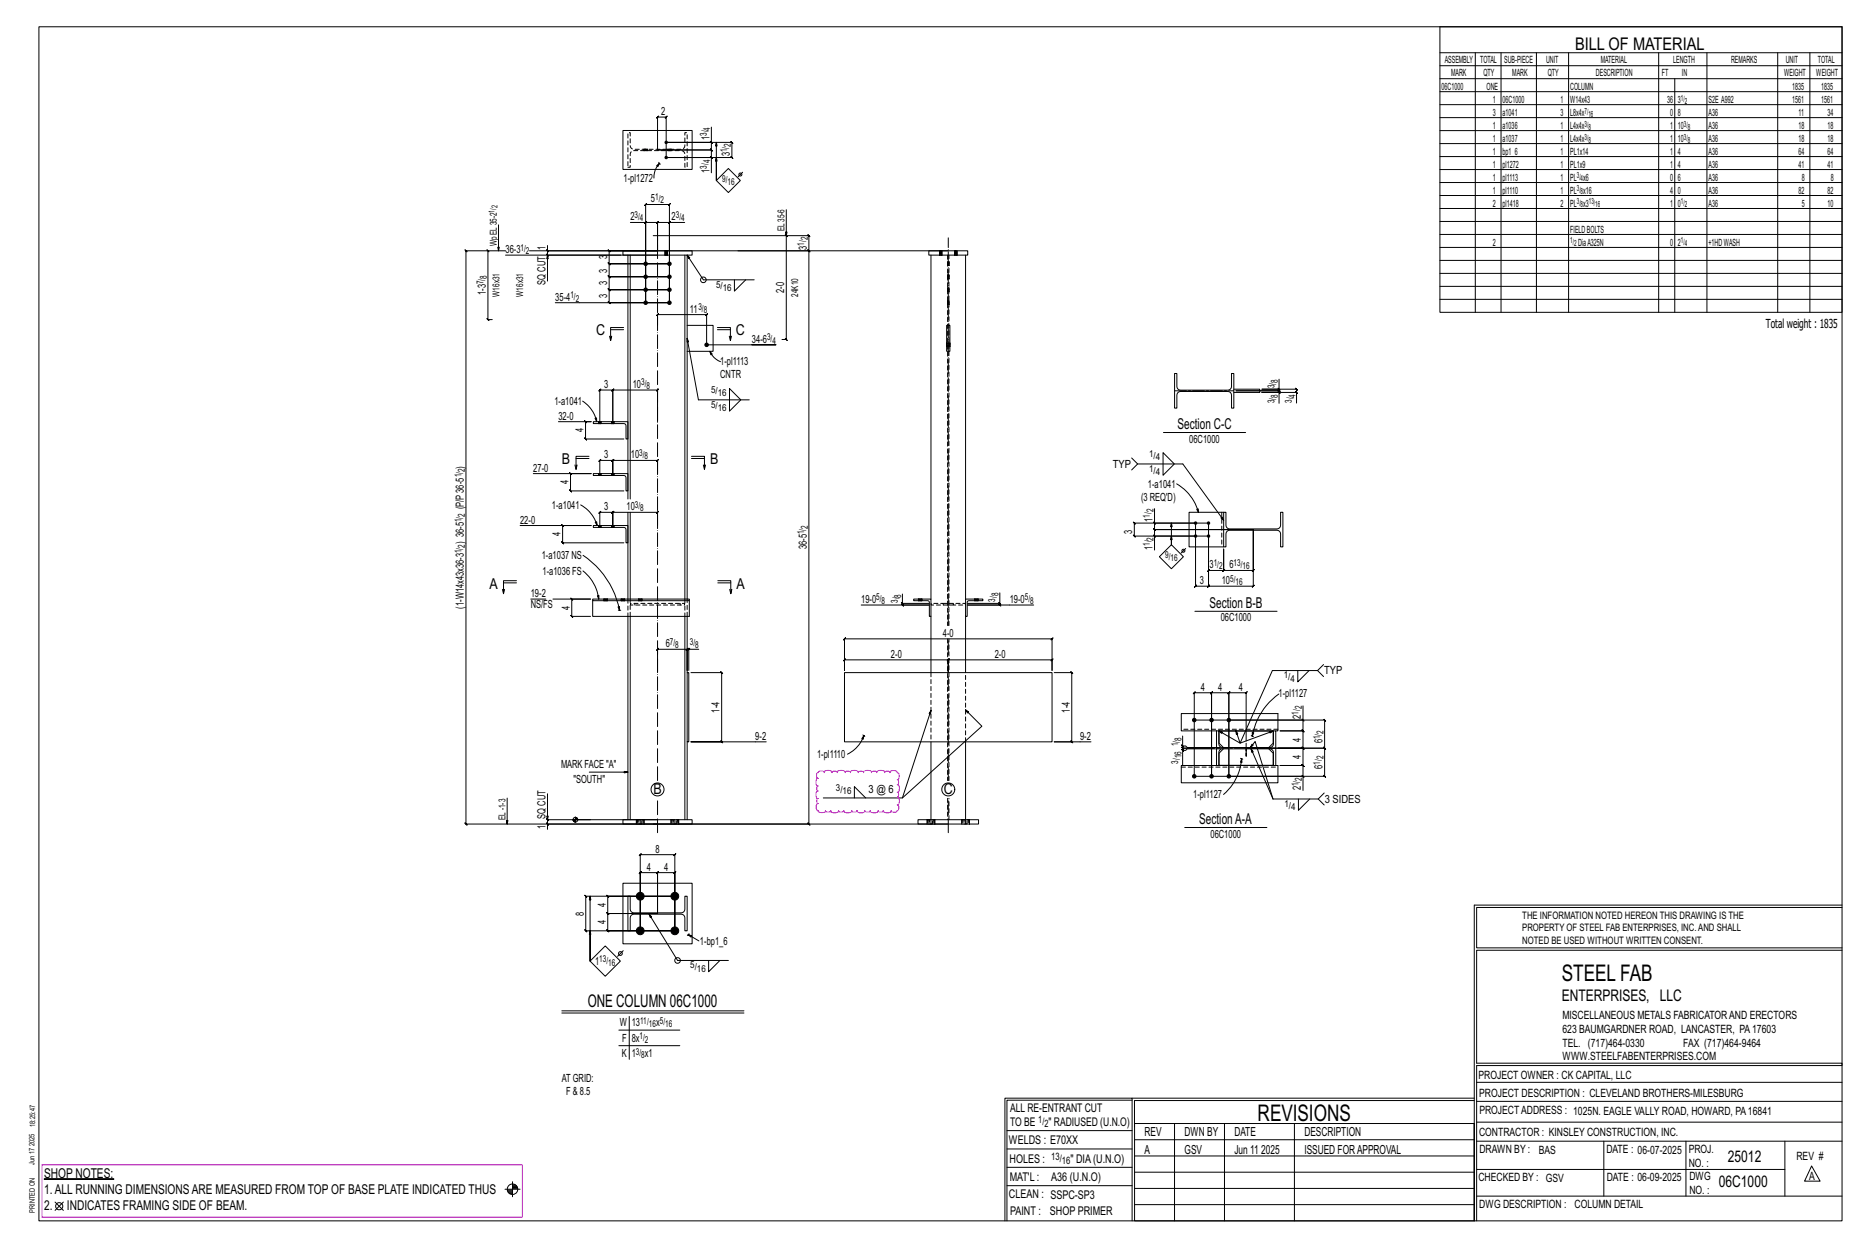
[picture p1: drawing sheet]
<svg xmlns="http://www.w3.org/2000/svg" width="914mm" height="610mm" viewBox="0 0 914 610" stroke-linecap="round" stroke-linejoin="round" font-family="sans-serif">
<g fill="#000" stroke="#000" stroke-width=".49">
<path d="M22 577h34z"/>
<circle cx="326" cy="77" r=".6"/>
<circle cx="326" cy="70" r=".6"/>
<circle cx="316" cy="135" r=".9"/>
<circle cx="316" cy="129" r=".9"/>
<circle cx="328" cy="129" r=".9"/>
<circle cx="328" cy="135" r=".9"/>
<circle cx="316" cy="148" r=".9"/>
<circle cx="316" cy="142" r=".9"/>
<circle cx="328" cy="148" r=".9"/>
<circle cx="328" cy="142" r=".9"/>
<circle cx="346" cy="169" r=".9"/>
<circle cx="585" cy="256" r=".6"/>
<circle cx="592" cy="256" r=".6"/>
<circle cx="585" cy="262" r=".6"/>
<circle cx="592" cy="262" r=".6"/>
<circle cx="585" cy="352" r=".9"/>
<circle cx="593" cy="352" r=".9"/>
<circle cx="602" cy="352" r=".9"/>
<circle cx="585" cy="380" r=".9"/>
<circle cx="593" cy="380" r=".9"/>
<circle cx="602" cy="380" r=".9"/>
<circle cx="313" cy="438" r="1.9"/>
<circle cx="330" cy="438" r="1.9"/>
<circle cx="313" cy="455" r="1.9"/>
<circle cx="330" cy="455" r="1.9"/>
</g>
<g fill="none" stroke="#000" stroke-width=".49">
<path d="M19 13h883v584h-883zM705 13h197v140h-197zM705 26h197M705 32h197M705 39h197M722 26v127M735 26v127M752 26v127M768 26v127M812 26v127M820 39v114M836 26v127"/>
<path d="M870 26v127M886 26v127M705 45h197M705 51h197M705 58h197M305 64h34v19h-34zM315 73h.1M315 74h.1M317 73h.1M317 74h.1M322 73v-16l-1 1 1-1h4v1l1-1h-1v20M322 73h26l1 1-1-1v4"/>
<path d="M322 79l1 1M323 80l-2 4-1 3M323 80h.1M327 73h.1M327 74h.1M329 73h.1M329 74h.1M348 69l1 1zM348 77l1 1zM348 62v8h-22h32v-1l1 1h-1v7l1 1-1-1h-32h22v8M348 70v3l1 1-1-1h-26M351 70v18v-11"/>
<path d="M705 64h197M705 70h197M705 77h197M321 81l2-1-1 2zM351 88l6-6 5 6-5 6zM364 84l-3 2M705 83h197M705 89h197M705 96h197M244 110v13M309 109h7v39v-48v1l1-1h-1h12l-1 1 1-1v48v-39h7M316 109l1-1z"/>
<path d="M316 109h6h-1l1-1v1v14v-14h-1l1-1v1h6M320 115h76h-1l1 1v-1v8M327 109l1-1zM384 115l1 1zM385 103v63h-1l1 1-2-1M705 102h197M705 108h197M705 115h197M238 122l1 1zM239 123v33h-1l1 1v-1h2M247 123h-19v-1l1 1h-1v280l1 1-1-1h236M247 125h57"/>
<path d="M259 123h205M268 122l1 1zM268 120v3h54h-24v-1l1 1h-1v6l1 1-1-1h30h-30l1 1-1-1v6l1 1-1-1h30h-30l1 1-1-1v7v-1l1 1h-1h30h-30v-1l1 1h-1v6l1 1-1-1h30h-56M268 123v2v-1l1 1h-1h54M268 125v13M305 123h34v2h-34zM307 125v119M308 125v119M326 123h.1M326 125h.1M327 123h.1M327 125h.1"/>
<path d="M335 125v168M360 137v5l5-5M361 123h35l-1-1 1 1v280h-1l1 1v-1h-76M369 137h-25l-8-12 2 1h-1l-1-1v168M395 122l1 1zM455 123h19v2h-19zM456 125v168M460 123h.1M460 125h.1M461 123h.1M461 125h.1M464 128h.1"/>
<path d="M464 130h.1M464 135h.1M464 136h.1M465 128h.1M465 130h.1M465 135h.1M465 136h.1M467 123h.1M467 125h.1M468 123h.1M468 125h.1M473 125v168"/>
<path d="M705 121h197M705 127h197M705 134h197M336 159h13v13h-13M345 154l1-1zM346 154h-24v-1l-1 1h1v5M346 154v15h34h-12M463 159h2v13h-2zM464 141h.1M464 143h.1M464 147h.1M464 149h.1"/>
<path d="M465 141h.1M465 143h.1M465 147h.1M465 149h.1M705 140h197M705 146h197M298 164l1 3M299 161h6M305 160h-6v7v-3M336 166l6 30h25M347 172l2 1-1 1zM347 172l3 3 3 2"/>
<path d="M351 160h7v7v-3M351 161h7M357 164l1 3M463 168h.1M463 170h.1M465 168h.1M465 170h.1M285 196a16 16 0 0 1 7 10M357 190l6 6-6 5zM575 183h1v7l2 1h24l1-2v-6h1v17h-1v-7l-2-1h-24l-1 1v7h-1zM604 190h13v2h-13M626 191l1 1z"/>
<path d="M626 190l1 1zM626 190v1l1 1-1-1h-21h21l1 1-1-1v1M626 186v4h-8h17h-1l1 1v-1v2M634 191l1 1zM635 197v-5h-17h8v5M273 206h16h-2h-1l1 1v-1v9l-1-1 1 1h18M290 206h17v9h-1v-7v-1h-16zM291 205l1-1v2zM293 206h.1M293 207h.1M294 206v-15h-1l1-1v1h6h-1l1-1v1v15v-15h-1l1-1v1h22h-1l1-1v1v15M294 206h.1"/>
<path d="M294 207h.1M299 206h.1M299 207h.1M301 206h.1M301 207h.1M570 212h40M261 232h28h-10v-1l1 1h-1v8l1 1-1-1h26M281 227l1 3M282 224h6M288 223h-6v7v-3M290 232h17v8h-1v-6v-1h-16zM293 232h.1"/>
<path d="M293 233h.1M294 232v-7l-1 1 1-1h6l-1 1 1-1v7v-7l-1 1 1-1h22l-1 1 1-1v7M294 232h.1M294 233h.1M299 232h.1M299 233h.1M301 232h.1M301 233h.1M338 223h7v7v-3M338 224h7M344 227l1 3M554 224l3 3h22l20 28"/>
<path d="M557 227l-3 3M569 221l6 6-6 6zM576 237a23 23 0 0 1 11 14M255 257h34h-14l1 1-1-1v9v-1l1 1h-1h30M284 247a17 17 0 0 1 8 10M290 257h17v9h-1v-7v-1h-16zM291 256l1-1v2zM293 257h.1M293 258h.1M294 257v-6h-1l1-1v1h6h-1l1-1v1v6v-6h-1l1-1v1h22h-1l1-1v1v6M294 257h.1M294 258h.1"/>
<path d="M299 257h.1M299 258h.1M301 257h.1M301 258h.1M307 251v42M308 251v42M565 255l1 1zM565 249v7h20v31l1-1-1 1h7h-1l1-1v1v-31v31h-1l1-1v1h21l1-1-1 1v-28v20h1l-1 1v-1h-14l-1 1 1-1v-10v10l-1 1 1-1h-7l-1 1 1-1v-23h-37v-1l1 1h-1v6l1 1-1-1h37M565 256v3l1 1-1-1h48h-48l1 1-1-1v3M573 256v11v-5M586 249h1v2zM599 251h1v7l2 1h24l1-2v-6h1v17h-1v-7l-2-2-24 1-1 1v7h-1z"/>
<path d="M599 251h-17v17h17M285 279a21 21 0 0 1 8 14M285 272a42 42 0 0 1 18 27M565 262l1 1zM568 272l5-5 6 5-6 6zM580 268l-2 3M585 262h-20v7M246 288v2M246 285h7M253 284h-7v6l1-2M260 293h7M271 293h18h-9h-1l1 1v-1v9l-1-1 1 1h9"/>
<path d="M290 293h47v1h-47zM290 294v8h47v-8M292 291h1v2zM296 293h.1M296 294h.1M297 293h.1M297 294h.1M303 297v2zM303 298v1M303 299h1M304 293h.1M304 294h.1"/>
<path d="M306 293h.1M306 294h.1M313 293h.1M313 294h.1M314 293h.1M314 294h.1M351 284h7v6v-2M351 285h7M357 288l1 2M441 295l1 1zM442 291v4h13M442 295v1h-1l1 1v-1h13h-33"/>
<path d="M447 293h9v9h-1v-8h-8zM450 293h.1M450 294h.1M451 293h.1M451 294h.1M473 293h8v1h-7l-1 8zM477 293h.1M477 294h.1M479 293h.1M479 294h.1M489 295l1 1zM489 290v5h-15"/>
<path d="M489 295v1l1 1-1-1h-15h32M585 299h40M307 302v99M308 302v99M335 302v99M336 302v27M337 318l1-1-1 1zM337 318h-1l1-1-1 1v10v-10l1-1-1 1h-14v-1l-1 1h1v11M342 318h-5v10M413 313l1-1-1 1h102h-1l1-1v1v15v-5v-1l-1 1h1h-51l1-1-1 1v6v-6l1-1-1 1h-51l1-1-1 1v5v-15zM456 302v27M473 302v27"/>
<path d="M336 329h1v34h-1zM338 329h15l1 1-1-1v34v-1l1 1h-1h-15h37M413 329h102v34h-102zM516 329h9h-1l1 1v-1v34l-1-1 1 1h-9h18M626 340a32 32 0 0 0-13 20M635 328v6l6-6M645 328l3 3M648 325l-3 3h-22l-16 36 16-6M422 360h1M423 360v2l-1-1zM423 360a16 16 0 0 1-8 9M423 360h.1"/>
<path d="M456 348l-14 42h-39M473 347l8 8-39 35M585 352h63l1 1-1-1v14l1 1-1-1h-38h38l1 1-1-1v14v-1l1 1h-1h-63v-41h-1l1-1v1h8l1-1-1 1v41v-41l1-1-1 1h9h-1l1-1v1v41M595 358h-17v-9h48v9h-2M605 357l2 7-10-6h1v1l-1-1h26M613 360h.1M613 358h1l-1 2zM637 352l1 1zM638 352v6l-1-1 1 1h-11h11l-1-1 1 1v8h-1l1 1v-1h-12h12h-1l1 1v-1v9l-1-1 1 1h-11h11l-1-1 1 1v5M638 345v7h-36M288 378h19M336 363v38"/>
<path d="M456 363v38M473 363v38M578 375h17v-17h2v7l1 1h24l1-2v-6h1v17h2v8h-48zM578 367l1 1zM578 364l1 1zM579 365v1h-1l1 1v-1h15h-15h-1l1 1v-1v1M579 360v5h1l1 1h16M595 375h28M597 375v-8l1-1 24 1 1 1v7h1M597 366h-16l-1 1h-1v7M599 366l-2-2v-6h26v6l-2 2M599 366l-2 2v6h26v-6l-2-2"/>
<path d="M602 380h36v7M607 371h1M608 371v2h-1zM608 371a26 26 0 0 1-9 18M608 371h.1M610 363v-24v-1l-1 1h1h-8v-1l-1 1h1v41M612 366l2-3 9 28M612 366l11 25M613 360h1M637 379l1 1zM248 390v13M268 388v13"/>
<path d="M282 400v2M282 400h.1M418 390v-5l6 5M636 391v5l5-5M645 391l3 3M648 388l-3 3h-22M268 403l1 1zM280 401h9M281 401h1M281 402h1M282 401h1M282 400h1"/>
<path d="M305 401h34v2h-34zM311 401h.1M311 403h.1M313 418v1l1-1h-1h17v1l1-1h-1v37v-28l1-1-1 1h-8v-1l-1 1h1v20v-20v-1l-1 1h1h-9l1-1-1 1v28zM315 401h.1M315 403h.1M322 403h-54v3M322 401h-54l1 1-1-1v2M328 401h.1M328 403h.1M332 401h.1M332 403h.1"/>
<path d="M449 401h30v2h-30zM454 401h.1M454 403h.1M458 401h.1M458 403h.1M471 401h.1M471 403h.1M475 401h.1M475 403h.1M580 405h40M286 438h1h43h-33l1 1-1-1v9v-1l1 1h-1h25h-25v-1l1 1h-1v8l1 1-1-1h33h-43v1l-1-1h1v-17v1zM289 438v32v-15"/>
<path d="M305 432h34v30h-34zM307 438h1l1 8 1 1 24-1 1-1v-7h1v17h-1v-7l-2-1h-23l-2 2v6h-1zM318 447l14 23h25M337 457l5 3M337 457l-1 1M337 457h.1M722 443v154M722 443h180M902 444h-179v20h179M296 463l8 7-8 8-7-8zM305 465l-3 3M347 470v5l5-5"/>
<path d="M902 465h-179v55h179v1h-179v76M275 495h89M275 496h89M308 497v21M303 504h30M303 512h30M554 538h-61v59M554 537h168M722 538h-167v13M723 539h179M723 530h179M493 553h61"/>
<path d="M555 550h167v47h-167zM555 558h167M575 550v47M599 550v47M634 550v47M723 549h179M723 558h179M785 558v27M825 558v27M874 558v27M251 578v8M251 580h1"/>
<path d="M493 571h61M493 562h61M555 573h167M555 566h167M723 572h151M887 570l4 8h-8zM27 588l4 4M31 588l-4 4M247 582h8M248 582h3M248 583h3M249 583h2"/>
<path d="M249 584h2M251 581h2M251 580h2M492 597v-60h62v60M493 580h61M555 589h167M555 581h167M723 585h179"/>
<circle cx="362" cy="85" r=".7"/>
<circle cx="344" cy="137" r="1.4"/>
<circle cx="579" cy="269" r=".7"/>
<circle cx="322" cy="386" r="3"/>
<circle cx="464" cy="386" r="3"/>
<circle cx="282" cy="401" r="1.2"/>
<circle cx="304" cy="467" r=".9"/>
<circle cx="332" cy="470" r="1.4"/>
<circle cx="29" cy="590" r="1.8"/>
<circle cx="251" cy="582" r="2.6"/>
</g>
<path d="M401 377h2v1a2.2 2.2 0 0 1 4 0 1.5 1.5 0 0 1 3 0 2.2 2.2 0 0 1 4 0 1.5 1.5 0 0 1 2 0 2.2 2.2 0 0 1 4 0 1.5 1.5 0 0 1 3 0 2.2 2.2 0 0 1 4 0 1.5 1.5 0 0 1 2 0 2.2 2.2 0 0 1 4 0 1.5 1.5 0 0 1 3 0 2.3 2.3 0 0 1 3 0l1 2v1h-1a1.5 1.5 0 0 1 0 3 2.1 2.1 0 0 1 0 4 1.4 1.4 0 0 1 0 2 2.1 2.1 0 0 1 0 4 2 2 0 0 1 0 3 2 2 0 0 1-3 0 2.2 2.2 0 0 1-4 0 1.5 1.5 0 0 1-2 0 2.2 2.2 0 0 1-4 0 1.5 1.5 0 0 1-3 0 2.2 2.2 0 0 1-3 0 1.5 1.5 0 0 1-3 0 2.2 2.2 0 0 1-4 0 1.5 1.5 0 0 1-2 0 2.2 2.2 0 0 1-4 0 1.5 1.5 0 0 1-3 0 2.3 2.3 0 0 1-4 0v-2v-2h1a1.4 1.4 0 0 1 0-2 2.1 2.1 0 0 1 0-4 1.4 1.4 0 0 1 0-2 2.1 2.1 0 0 1 0-4 2 2 0 0 1 0-4zM21 570h235v26h-235z" fill="none" stroke="#f0f" stroke-width=".5"/>
<g fill="none" stroke="#000" stroke-width=".49" stroke-dasharray="2 1.4">
<path d="M307 65h1l1 7 1 1h24l1-2v-6h1v17h-1v-7l-2-1h-23l-2 1v7h-1zM315 73h.1M315 73v1M315 74h.1M315 74v-1M316 73v1zM316 74v-1M316 74l1-1M316 73h.1M317 74v-1M317 74h.1M327 73h.1"/>
<path d="M327 73v1M327 74h.1M327 74v-1M327 73l1 1zM328 74v-1M328 73h.1M328 74l1-1M329 74v-1M329 74h-1M326 123h.1M326 123v2M326 125h.1"/>
<path d="M326 125v-2M326 123v2zM326 125l1-2M327 125v-2M327 125h.1M460 123h.1M460 123v2M460 125h.1M460 125v-2M460 123v2zM460 125l1-2M460 123h1"/>
<path d="M461 125v-2M461 125h.1M464 129h1zM464 129h1M464 128h1M464 128h.1M464 130h.1M464 130h1M464 129l1 1M464 135h1zM464 135h1M464 135h.1"/>
<path d="M464 136h.1M464 136h1M464 135l1 1M464 125v181M465 128h-1M465 135h-1M465 128h.1M465 129h.1M465 135h.1M465 135v1M467 123h.1M467 123v2"/>
<path d="M467 125h.1M467 125v-2M468 123v2zM468 125v-2M468 123h.1M468 125h.1M464 141l1 1zM464 141h1M464 141h.1M464 143h.1M464 142l1 1M464 142h1"/>
<path d="M464 148h1zM464 148h1M464 147h1M464 147h.1M464 149h.1M464 149h1M464 148l1 1M464 143h1M465 141h-1M465 147h-1M465 141h.1M465 142h.1"/>
<path d="M465 147h.1M465 148h.1M463 168l2 1zM463 168h2M463 168h.1M463 170h.1M463 169l2 1M463 169h2M463 170h2M465 168h-2M465 168h.1M465 169h.1"/>
<path d="M293 206v1M293 206h.1M294 206v1zM294 206l-1 1M294 207h-1M294 206v1M294 206h.1M294 207h.1M294 207v-1M299 206v1M299 206h.1M300 206l-1 1"/>
<path d="M300 206v1zM300 206v1M300 207h.1M301 206h.1M301 207h.1M301 207v-1M293 232v1M293 232h.1M294 232v1zM294 232l-1 1M294 233h-1M294 232v1"/>
<path d="M294 232h.1M294 233h.1M294 233v-1M299 232v1M299 232h.1M300 232l-1 1M300 232v1zM300 232v1M300 233h.1M301 232h.1M301 233h.1M301 233v-1"/>
<path d="M293 257v1M293 257h.1M294 257v1zM294 257l-1 1M294 258h-1M294 257v1M294 257h.1M294 258h.1M294 258v-1M299 257v1M299 257h.1M300 257l-1 1"/>
<path d="M300 257v1zM300 257v1M300 258h.1M301 257h.1M301 258h.1M301 258v-1M598 251v17M296 293h.1M296 293v1M296 294h.1M296 294v-1M296 293v1z"/>
<path d="M296 294l1-1M296 293h1M297 294v-1M297 294h.1M304 293h.1M304 293v1M304 294h.1M304 294v-1M305 293v1zM305 294v-1M305 294l1-1M305 293h.1"/>
<path d="M306 294v-1M306 294h.1M307 293v9M309 295h26v1h-26zM311 296v-1M313 293h.1M313 293v1M313 294h.1M313 294v-1M313 293v1zM313 294l1-1M313 293h1"/>
<path d="M314 294v-1M314 294h.1M333 295v1M335 293v9M450 293h.1M450 293v1M450 294h.1M450 294v-1M450 293v1zM450 294l1-1M450 293h1M451 294v-1"/>
<path d="M451 294h.1M456 295h6v1h-6zM462 296h2M464 295h-2M465 296h2M467 295h6v1h-6zM467 295h-2M477 293h.1M477 293v1M477 294h.1M477 294v-1M478 293v1z"/>
<path d="M478 294v-1M478 294l1-1M478 293h.1M479 294v-1M479 294h.1M308 302v-9M336 302v-9M464 313v69M465 306v-181M456 329v34M626 357h-48M473 363v-34"/>
<path d="M578 375h48M464 391v10M465 382v-69M311 401v2M311 401h1M312 401l-1 2M313 401h-1v2M313 401h1v2h-1zM313 401v2h-1M313 403h.1M314 401h1v2h-1M315 401v2"/>
<path d="M315 401h.1M315 403h.1M315 403v-2M328 401v2M328 401h1M329 401l-1 2M330 401h-1v2M330 401h1v2h-1zM330 401v2h-1M330 403h.1M331 401h1v2h-1M332 401v2"/>
<path d="M332 401h.1M332 403h.1M332 403v-2M454 401v2M454 401h.1M455 401h-1v2M456 401v2zM456 401h-1v2h-1M456 403h-1M456 401h1v2h-1M457 401v2M457 401h1"/>
<path d="M458 403h-1M458 403v-2M465 401v-10M471 401v2M471 401h.1M472 401h-1v2M473 401v2zM473 401h-1v2h-1M473 403h-1M473 401h1v2h-1M474 401v2M474 401h1"/>
<path d="M475 403h-1M475 403v-2"/>
</g>
<path d="M464 306v-190M322 382v-266M464 382v-69M322 407v-16M464 407v-16" fill="none" stroke="#000" stroke-width=".49" stroke-dasharray="6.8 1 0 1"/>
<path d="M575 191h29M595 366h29M610 366v4v-6" fill="none" stroke="#000" stroke-width=".49" stroke-dasharray="5.8 1 1 1"/>
<g font-size="11.2">
<text x="764" y="480">STEEL FAB</text>
<text x="616" y="548">REVISIONS</text>
</g>
<g font-size="8.6">
<text x="771" y="24">BILL OF MATERIAL</text>
<text x="288" y="493">ONE COLUMN 06C1000</text>
</g>
<g font-size="7.9">
<text x="765" y="490">ENTERPRISES, LLC</text>
<text x="846" y="569">25012</text>
<text x="841" y="581">06C1000</text>
</g>
<g font-size="7.3">
<text x="292" y="164">C</text>
<text x="360" y="164">C</text>
<text x="576" y="210">Section C-C</text>
<text x="275" y="227">B</text>
<text x="348" y="227">B</text>
<text x="240" y="288">A</text>
<text x="361" y="288">A</text>
<text x="592" y="297">Section B-B</text>
<text x="320" y="389">B</text>
<text x="462" y="389">C</text>
<text x="587" y="403">SectionA-A</text>
</g>
<g font-size="6.6">
<text x="22" y="576">SHOP NOTES:</text>
<text x="22" y="584">1.ALL RUNNING DIMENSIONSARE MEASURED FROM TOP OF BASE PLATE INDICATED THUS</text>
<text x="22" y="592">2.</text>
<text x="33" y="592">INDICATES FRAMING SIDE OF BEAM.</text>
</g>
<g font-size="6.1">
<text x="864" y="161">Total weight : 1835</text>
<text x="560" y="556">REV</text>
<text x="580" y="556">DWN BY</text>
<text x="604" y="556">DATE</text>
<text x="639" y="556">DESCRIPTION</text>
<text x="560" y="564">A</text>
<text x="580" y="564">GSV</text>
<text x="604" y="564">Jun 11</text>
<text x="617" y="564">2025</text>
<text x="639" y="564">ISSUED FORAPPROVAL</text>
</g>
<g font-size="5.9">
<text x="494" y="560">WELDS : E70XX</text>
<text x="494" y="569">HOLES :</text>
<text x="524" y="569">&quot; DIA(U.N.O)</text>
<text x="494" y="578">MAT'L :</text>
<text x="515" y="578">A36 (U.N.O)</text>
<text x="494" y="586">CLEAN : SSPC-SP3</text>
<text x="495" y="595">PAINT :</text>
<text x="514" y="595">SHOP PRIMER</text>
</g>
<g font-size="5.8">
<text x="494" y="544">ALL RE-ENTRANT CUT</text>
<text x="494" y="551">TO BE</text>
<text x="513" y="551">&quot; RADIUSED (U.N.O)</text>
</g>
<g font-size="5.6">
<text x="765" y="499">MISCELLANEOUS METALS FABRICATORAND ERECTORS</text>
<text x="765" y="505">623 BAUMGARDNER ROAD, LANCASTER, PA17603</text>
<text x="765" y="512">TEL. (717)464-0330</text>
<text x="824" y="512">FAX (717)464-9464</text>
<text x="765" y="519">WWW.STEELFABENTERPRISES.COM</text>
<text x="724" y="528">PROJECT OWNER : CK CAPITAL, LLC</text>
<text x="724" y="537">PROJECT DESCRIPTION : CLEVELAND BROTHERS-MILESBURG</text>
<text x="724" y="545">PROJECTADDRESS : 1025N. EAGLE VALLY ROAD, HOWARD, PA16841</text>
<text x="724" y="556">CONTRACTOR : KINSLEY CONSTRUCTION, INC.</text>
<text x="724" y="564">DRAWN BY :</text>
<text x="753" y="564">BAS</text>
<text x="786" y="564">DATE : 06-07-2025</text>
<text x="827" y="564">PROJ.</text>
<text x="879" y="568">REV #</text>
<text x="827" y="571">NO. :</text>
<text x="724" y="578">CHECKED BY : GSV</text>
<text x="787" y="578">DATE : 06-09-2025</text>
<text x="827" y="578">DWG</text>
<text x="886" y="578">A</text>
<text x="827" y="584">NO. :</text>
<text x="724" y="591">DWG DESCRIPTION : COLUMN DETAIL</text>
</g>
<g font-size="5.5">
<text x="324" y="56">2</text>
<text x="347" y="69" transform="rotate(-90 347 69)">1</text>
<text x="357" y="77" transform="rotate(-90 357 77)">3</text>
<text x="305" y="89">1-pl1272</text>
<text x="347" y="85" transform="rotate(-90 347 85)">1</text>
<text x="319" y="99">5</text>
<text x="309" y="108">2</text>
<text x="329" y="108">2</text>
<text x="247" y="124">36-3</text>
<text x="267" y="122" transform="rotate(-90 267 122)">1</text>
<text x="395" y="122" transform="rotate(-90 395 122)">3</text>
<text x="297" y="127" transform="rotate(-90 297 127)">3</text>
<text x="297" y="134" transform="rotate(-90 297 134)">3</text>
<text x="267" y="139" transform="rotate(-90 267 139)">SQ CUT</text>
<text x="297" y="140" transform="rotate(-90 297 140)">3</text>
<text x="384" y="143" transform="rotate(-90 384 143)">2-0</text>
<text x="238" y="144" transform="rotate(-90 238 144)">1-3</text>
<text x="272" y="147">35-4</text>
<text x="297" y="146" transform="rotate(-90 297 146)">3</text>
<text x="338" y="153">11</text>
<text x="368" y="168">34-6</text>
<text x="353" y="179">1-pl1113</text>
<text x="353" y="185">CNTR</text>
<text x="296" y="190">3</text>
<text x="310" y="190">10</text>
<text x="271" y="198">1-a1041</text>
<text x="273" y="205">32-0</text>
<text x="286" y="212" transform="rotate(-90 286 212)">4</text>
<text x="582" y="217">06C1000</text>
<text x="296" y="224">3</text>
<text x="309" y="224">10</text>
<text x="227" y="229" transform="rotate(-90 227 229)">)</text>
<text x="261" y="231">27-0</text>
<text x="545" y="229">TYP</text>
<text x="278" y="237" transform="rotate(-90 278 237)">4</text>
<text x="562" y="239">1-a1041</text>
<text x="559" y="245">(3 REQ'D)</text>
<text x="227" y="249" transform="rotate(-90 227 249)">(P/P36-5</text>
<text x="270" y="249">1-a1041</text>
<text x="296" y="250">3</text>
<text x="307" y="250">10</text>
<text x="255" y="256">22-0</text>
<text x="564" y="255" transform="rotate(-90 564 255)">1</text>
<text x="274" y="262" transform="rotate(-90 274 262)">4</text>
<text x="554" y="261" transform="rotate(-90 554 261)">3</text>
<text x="227" y="266" transform="rotate(-90 227 266)">) 36-5</text>
<text x="395" y="269" transform="rotate(-90 395 269)">36-5</text>
<text x="564" y="269" transform="rotate(-90 564 269)">1</text>
<text x="265" y="274">1-a1037 NS</text>
<text x="266" y="281">1-a1036 FS</text>
<text x="592" y="278">3</text>
<text x="602" y="278">6</text>
<text x="587" y="286">3</text>
<text x="598" y="286">10</text>
<text x="260" y="292">19-2</text>
<text x="227" y="298" transform="rotate(-90 227 298)">(1-W14x43x36-3</text>
<text x="260" y="298">NS/FS</text>
<text x="279" y="298" transform="rotate(-90 279 298)">4</text>
<text x="422" y="295">19-0</text>
<text x="494" y="295">19-0</text>
<text x="598" y="304">06C1000</text>
<text x="462" y="312">4-0</text>
<text x="326" y="317">6</text>
<text x="436" y="322">2-0</text>
<text x="487" y="322">2-0</text>
<text x="648" y="330">TYP</text>
<text x="588" y="338">4</text>
<text x="596" y="338">4</text>
<text x="606" y="338">4</text>
<text x="626" y="341">1-pl1127</text>
<text x="352" y="349" transform="rotate(-90 352 349)">1-4</text>
<text x="524" y="349" transform="rotate(-90 524 349)">1-4</text>
<text x="637" y="352" transform="rotate(-90 637 352)">2</text>
<text x="370" y="362">9-2</text>
<text x="529" y="362">9-2</text>
<text x="637" y="363" transform="rotate(-90 637 363)">4</text>
<text x="647" y="364" transform="rotate(-90 647 364)">6</text>
<text x="400" y="371">1-pl1110</text>
<text x="637" y="372" transform="rotate(-90 637 372)">4</text>
<text x="275" y="376">MARK FACE &quot;A&quot;</text>
<text x="647" y="376" transform="rotate(-90 647 376)">6</text>
<text x="281" y="383">&quot;SOUTH&quot;</text>
<text x="425" y="388">3 @ 6</text>
<text x="637" y="387" transform="rotate(-90 637 387)">2</text>
<text x="584" y="391">1-pl1127</text>
<text x="648" y="393">3 SIDES</text>
<text x="267" y="401" transform="rotate(-90 267 401)">SQ CUT</text>
<text x="267" y="406" transform="rotate(-90 267 406)">1</text>
<text x="593" y="410">06C1000</text>
<text x="321" y="417">8</text>
<text x="317" y="426">4</text>
<text x="325" y="426">4</text>
<text x="297" y="444" transform="rotate(-90 297 444)">4</text>
<text x="286" y="448" transform="rotate(-90 286 448)">8</text>
<text x="297" y="452" transform="rotate(-90 297 452)">4</text>
<text x="343" y="462">1-bp1_6</text>
<text x="291" y="472">1</text>
<text x="303" y="502">W</text>
<text x="309" y="502">13</text>
<text x="321" y="502">x</text>
<text x="305" y="510">F</text>
<text x="309" y="510">8x</text>
<text x="304" y="517">K</text>
<text x="309" y="517">1</text>
<text x="316" y="517">x1</text>
<text x="275" y="529">AT GRID:</text>
<text x="277" y="536">F &amp; 8.5</text>
</g>
<g font-size="5">
<text x="745" y="450">THE INFORMATION NOTED HEREON THIS DRAWING IS THE</text>
<text x="745" y="456">PROPERTY OF STEEL FAB ENTERPRISES, INC.AND SHALL</text>
<text x="745" y="462">NOTED BE USED WITHOUT WRITTEN CONSENT.</text>
<text x="508" y="550">1/</text>
<text x="511" y="551">2</text>
<text x="515" y="568">13/</text>
<text x="520" y="570">16</text>
</g>
<g font-size="4.9">
<text x="707" y="31">ASSEMBLY</text>
<text x="725" y="31">TOTAL</text>
<text x="736" y="31">SUB-PIECE</text>
<text x="757" y="31">UNIT</text>
<text x="784" y="31">MATERIAL</text>
<text x="819" y="31">LENGTH</text>
<text x="847" y="31">REMARKS</text>
<text x="874" y="31">UNIT</text>
<text x="890" y="31">TOTAL</text>
<text x="710" y="37">MARK</text>
<text x="726" y="37">QTY</text>
<text x="740" y="37">MARK</text>
<text x="758" y="37">QTY</text>
<text x="781" y="37">DESCRIPTION</text>
<text x="814" y="37">FT</text>
<text x="823" y="37">IN</text>
<text x="873" y="37">WEIGHT</text>
<text x="889" y="37">WEIGHT</text>
<text x="706" y="44">06C1000</text>
<text x="728" y="44">ONE</text>
<text x="769" y="44">COLUMN</text>
<text x="877" y="44">1835</text>
<text x="891" y="44">1835</text>
<text x="731" y="50">1</text>
<text x="736" y="50">06C1000</text>
<text x="764" y="50">1</text>
<text x="769" y="50">W14x43</text>
<text x="816" y="50">36</text>
<text x="821" y="50">3</text>
<text x="836" y="50">S2E A992</text>
<text x="877" y="50">1561</text>
<text x="891" y="50">1561</text>
<text x="731" y="57">3</text>
<text x="736" y="57">a1041</text>
<text x="764" y="57">3</text>
<text x="769" y="57">L8x4x</text>
<text x="818" y="57">0</text>
<text x="821" y="57">8</text>
<text x="836" y="57">A36</text>
<text x="880" y="57">11</text>
<text x="895" y="57">34</text>
<text x="731" y="63">1</text>
<text x="736" y="63">a1036</text>
<text x="764" y="63">1</text>
<text x="769" y="63">L4x4x</text>
<text x="818" y="63">1</text>
<text x="821" y="63">10</text>
<text x="836" y="63">A36</text>
<text x="880" y="63">18</text>
<text x="895" y="63">18</text>
<text x="731" y="69">1</text>
<text x="736" y="69">a1037</text>
<text x="764" y="69">1</text>
<text x="769" y="69">L4x4x</text>
<text x="818" y="69">1</text>
<text x="821" y="69">10</text>
<text x="836" y="69">A36</text>
<text x="880" y="69">18</text>
<text x="895" y="69">18</text>
<text x="731" y="76">1</text>
<text x="736" y="76">bp1_6</text>
<text x="764" y="76">1</text>
<text x="769" y="76">PL1x14</text>
<text x="818" y="76">1</text>
<text x="821" y="76">4</text>
<text x="836" y="76">A36</text>
<text x="880" y="76">64</text>
<text x="895" y="76">64</text>
<text x="731" y="82">1</text>
<text x="736" y="82">pl1272</text>
<text x="764" y="82">1</text>
<text x="769" y="82">PL1x9</text>
<text x="818" y="82">1</text>
<text x="821" y="82">4</text>
<text x="836" y="82">A36</text>
<text x="880" y="82">41</text>
<text x="895" y="82">41</text>
<text x="731" y="88">1</text>
<text x="736" y="88">pl1113</text>
<text x="764" y="88">1</text>
<text x="769" y="88">PL x6</text>
<text x="818" y="88">0</text>
<text x="821" y="88">6</text>
<text x="836" y="88">A36</text>
<text x="882" y="88">8</text>
<text x="896" y="88">8</text>
<text x="731" y="95">1</text>
<text x="736" y="95">pl1110</text>
<text x="764" y="95">1</text>
<text x="769" y="95">PL x16</text>
<text x="818" y="95">4</text>
<text x="821" y="95">0</text>
<text x="836" y="95">A36</text>
<text x="880" y="95">82</text>
<text x="895" y="95">82</text>
<text x="731" y="101">2</text>
<text x="736" y="101">pl1418</text>
<text x="764" y="101">2</text>
<text x="769" y="101">PL x3</text>
<text x="818" y="101">1</text>
<text x="821" y="101">0</text>
<text x="836" y="101">A36</text>
<text x="882" y="101">5</text>
<text x="895" y="101">10</text>
<text x="769" y="114">FIELDBOLTS</text>
<text x="731" y="120">2</text>
<text x="772" y="120">DiaA325N</text>
<text x="818" y="120">0</text>
<text x="821" y="120">2</text>
<text x="836" y="120">+1HDWASH</text>
</g>
<g font-size="4.7">
<text x="348" y="64" transform="rotate(-90 348 64)">4</text>
<text x="346" y="67" transform="rotate(-90 346 67)">3/</text>
<text x="358" y="72" transform="rotate(-90 358 72)">2</text>
<text x="356" y="74" transform="rotate(-90 356 74)">1/</text>
<text x="346" y="82" transform="rotate(-90 346 82)">3/</text>
<text x="348" y="80" transform="rotate(-90 348 80)">4</text>
<text x="353" y="89">9/</text>
<text x="356" y="91">16</text>
<text x="321" y="98">1/</text>
<text x="323" y="99">2</text>
<text x="311" y="107">3/</text>
<text x="331" y="107">3/</text>
<text x="313" y="108">4</text>
<text x="333" y="108">4</text>
<text x="384" y="113" transform="rotate(-90 384 113)">EL35-6</text>
<text x="395" y="118" transform="rotate(-90 395 118)">2</text>
<text x="243" y="121" transform="rotate(-90 243 121)">Wp EL35-2</text>
<text x="255" y="123">1/</text>
<text x="257" y="124">2</text>
<text x="394" y="120" transform="rotate(-90 394 120)">1/</text>
<text x="238" y="136" transform="rotate(-90 238 136)">8</text>
<text x="237" y="139" transform="rotate(-90 237 139)">7/</text>
<text x="350" y="141">5/</text>
<text x="354" y="142">16</text>
<text x="245" y="145" transform="rotate(-90 245 145)">W16x31</text>
<text x="256" y="145" transform="rotate(-90 256 145)">W16x31</text>
<text x="279" y="146">1/</text>
<text x="282" y="148">2</text>
<text x="391" y="145" transform="rotate(-90 391 145)">24K10</text>
<text x="342" y="152">3/</text>
<text x="344" y="153">8</text>
<text x="375" y="166">3/</text>
<text x="378" y="168">4</text>
<text x="314" y="189">3/</text>
<text x="316" y="190">8</text>
<text x="624" y="190" transform="rotate(-90 624 190)">3/</text>
<text x="626" y="187" transform="rotate(-90 626 187)">8</text>
<text x="348" y="192">5/</text>
<text x="351" y="194">16</text>
<text x="624" y="197" transform="rotate(-90 624 197)">3/</text>
<text x="626" y="195" transform="rotate(-90 626 195)">8</text>
<text x="632" y="197" transform="rotate(-90 632 197)">3/</text>
<text x="634" y="195" transform="rotate(-90 634 195)">4</text>
<text x="348" y="199">5/</text>
<text x="351" y="201">16</text>
<text x="313" y="223">3/</text>
<text x="316" y="225">8</text>
<text x="562" y="224">1/</text>
<text x="566" y="225">4</text>
<text x="226" y="234" transform="rotate(-90 226 234)">1/</text>
<text x="228" y="231" transform="rotate(-90 228 231)">2</text>
<text x="562" y="231">1/</text>
<text x="566" y="232">4</text>
<text x="311" y="248">3/</text>
<text x="313" y="250">8</text>
<text x="565" y="251" transform="rotate(-90 565 251)">2</text>
<text x="226" y="256" transform="rotate(-90 226 256)">1/</text>
<text x="228" y="253" transform="rotate(-90 228 253)">2</text>
<text x="563" y="253" transform="rotate(-90 563 253)">1/</text>
<text x="394" y="261" transform="rotate(-90 394 261)">1/</text>
<text x="395" y="259" transform="rotate(-90 395 259)">2</text>
<text x="228" y="268" transform="rotate(-90 228 268)">2</text>
<text x="563" y="267" transform="rotate(-90 563 267)">1/</text>
<text x="565" y="264" transform="rotate(-90 565 264)">2</text>
<text x="226" y="271" transform="rotate(-90 226 271)">1/</text>
<text x="570" y="273">9/</text>
<text x="573" y="275">16</text>
<text x="594" y="277">1/</text>
<text x="597" y="279">2</text>
<text x="604" y="277">13/</text>
<text x="608" y="279">16</text>
<text x="602" y="285">5/</text>
<text x="605" y="286">16</text>
<text x="429" y="294">5/</text>
<text x="441" y="292" transform="rotate(-90 441 292)">8</text>
<text x="489" y="292" transform="rotate(-90 489 292)">8</text>
<text x="502" y="294">5/</text>
<text x="432" y="295">8</text>
<text x="440" y="295" transform="rotate(-90 440 295)">3/</text>
<text x="487" y="294" transform="rotate(-90 487 294)">3/</text>
<text x="504" y="295">8</text>
<text x="328" y="315">7/</text>
<text x="331" y="317">8</text>
<text x="338" y="315">3/</text>
<text x="340" y="317">8</text>
<text x="628" y="332">1/</text>
<text x="632" y="334">4</text>
<text x="637" y="347" transform="rotate(-90 637 347)">2</text>
<text x="636" y="350" transform="rotate(-90 636 350)">1/</text>
<text x="648" y="359" transform="rotate(-90 648 359)">2</text>
<text x="577" y="365" transform="rotate(-90 577 365)">1/</text>
<text x="578" y="363" transform="rotate(-90 578 363)">8</text>
<text x="646" y="362" transform="rotate(-90 646 362)">1/</text>
<text x="578" y="371" transform="rotate(-90 578 371)">16</text>
<text x="648" y="371" transform="rotate(-90 648 371)">2</text>
<text x="577" y="374" transform="rotate(-90 577 374)">3/</text>
<text x="646" y="374" transform="rotate(-90 646 374)">1/</text>
<text x="637" y="382" transform="rotate(-90 637 382)">2</text>
<text x="409" y="387">3/</text>
<text x="412" y="389">16</text>
<text x="636" y="385" transform="rotate(-90 636 385)">1/</text>
<text x="629" y="395">1/</text>
<text x="247" y="401" transform="rotate(-90 247 401)">EL-1-3</text>
<text x="632" y="396">4</text>
<text x="293" y="471">13/</text>
<text x="298" y="472">16</text>
<text x="338" y="474">5/</text>
<text x="341" y="475">16</text>
<text x="313" y="501">11/</text>
<text x="318" y="502">16</text>
<text x="323" y="501">5/</text>
<text x="326" y="502">16</text>
<text x="313" y="508">1/</text>
<text x="316" y="510">2</text>
<text x="311" y="516">3/</text>
<text x="314" y="518">8</text>
</g>
<g font-size="4.2">
<text x="823" y="49">1/</text>
<text x="825" y="51">2</text>
<text x="776" y="56">7/</text>
<text x="778" y="57">16</text>
<text x="776" y="62">3/</text>
<text x="778" y="63">8</text>
<text x="824" y="62">3/</text>
<text x="826" y="63">8</text>
<text x="776" y="68">3/</text>
<text x="778" y="70">8</text>
<text x="824" y="68">3/</text>
<text x="826" y="70">8</text>
<text x="772" y="87">3/</text>
<text x="774" y="89">4</text>
<text x="772" y="94">3/</text>
<text x="774" y="95">8</text>
<text x="772" y="100">3/</text>
<text x="774" y="101">8</text>
<text x="778" y="100">13/</text>
<text x="781" y="101">16</text>
<text x="823" y="100">1/</text>
<text x="825" y="101">2</text>
<text x="769" y="119">1/</text>
<text x="823" y="119">1/</text>
<text x="770" y="121">2</text>
<text x="825" y="121">4</text>
</g>
<g font-size="4">
<text x="244" y="102" transform="rotate(-90 244 102)">2</text>
<text x="242" y="104" transform="rotate(-90 242 104)">1/</text>
</g>
<g font-size="3.7">
<text x="17" y="551" transform="rotate(-90 17 551)">18:25:47</text>
<text x="17" y="561" transform="rotate(-90 17 561)">2025</text>
<text x="17" y="570" transform="rotate(-90 17 570)">Jun 17</text>
<text x="17" y="593" transform="rotate(-90 17 593)">PRINTED ON</text>
</g>
</svg>
